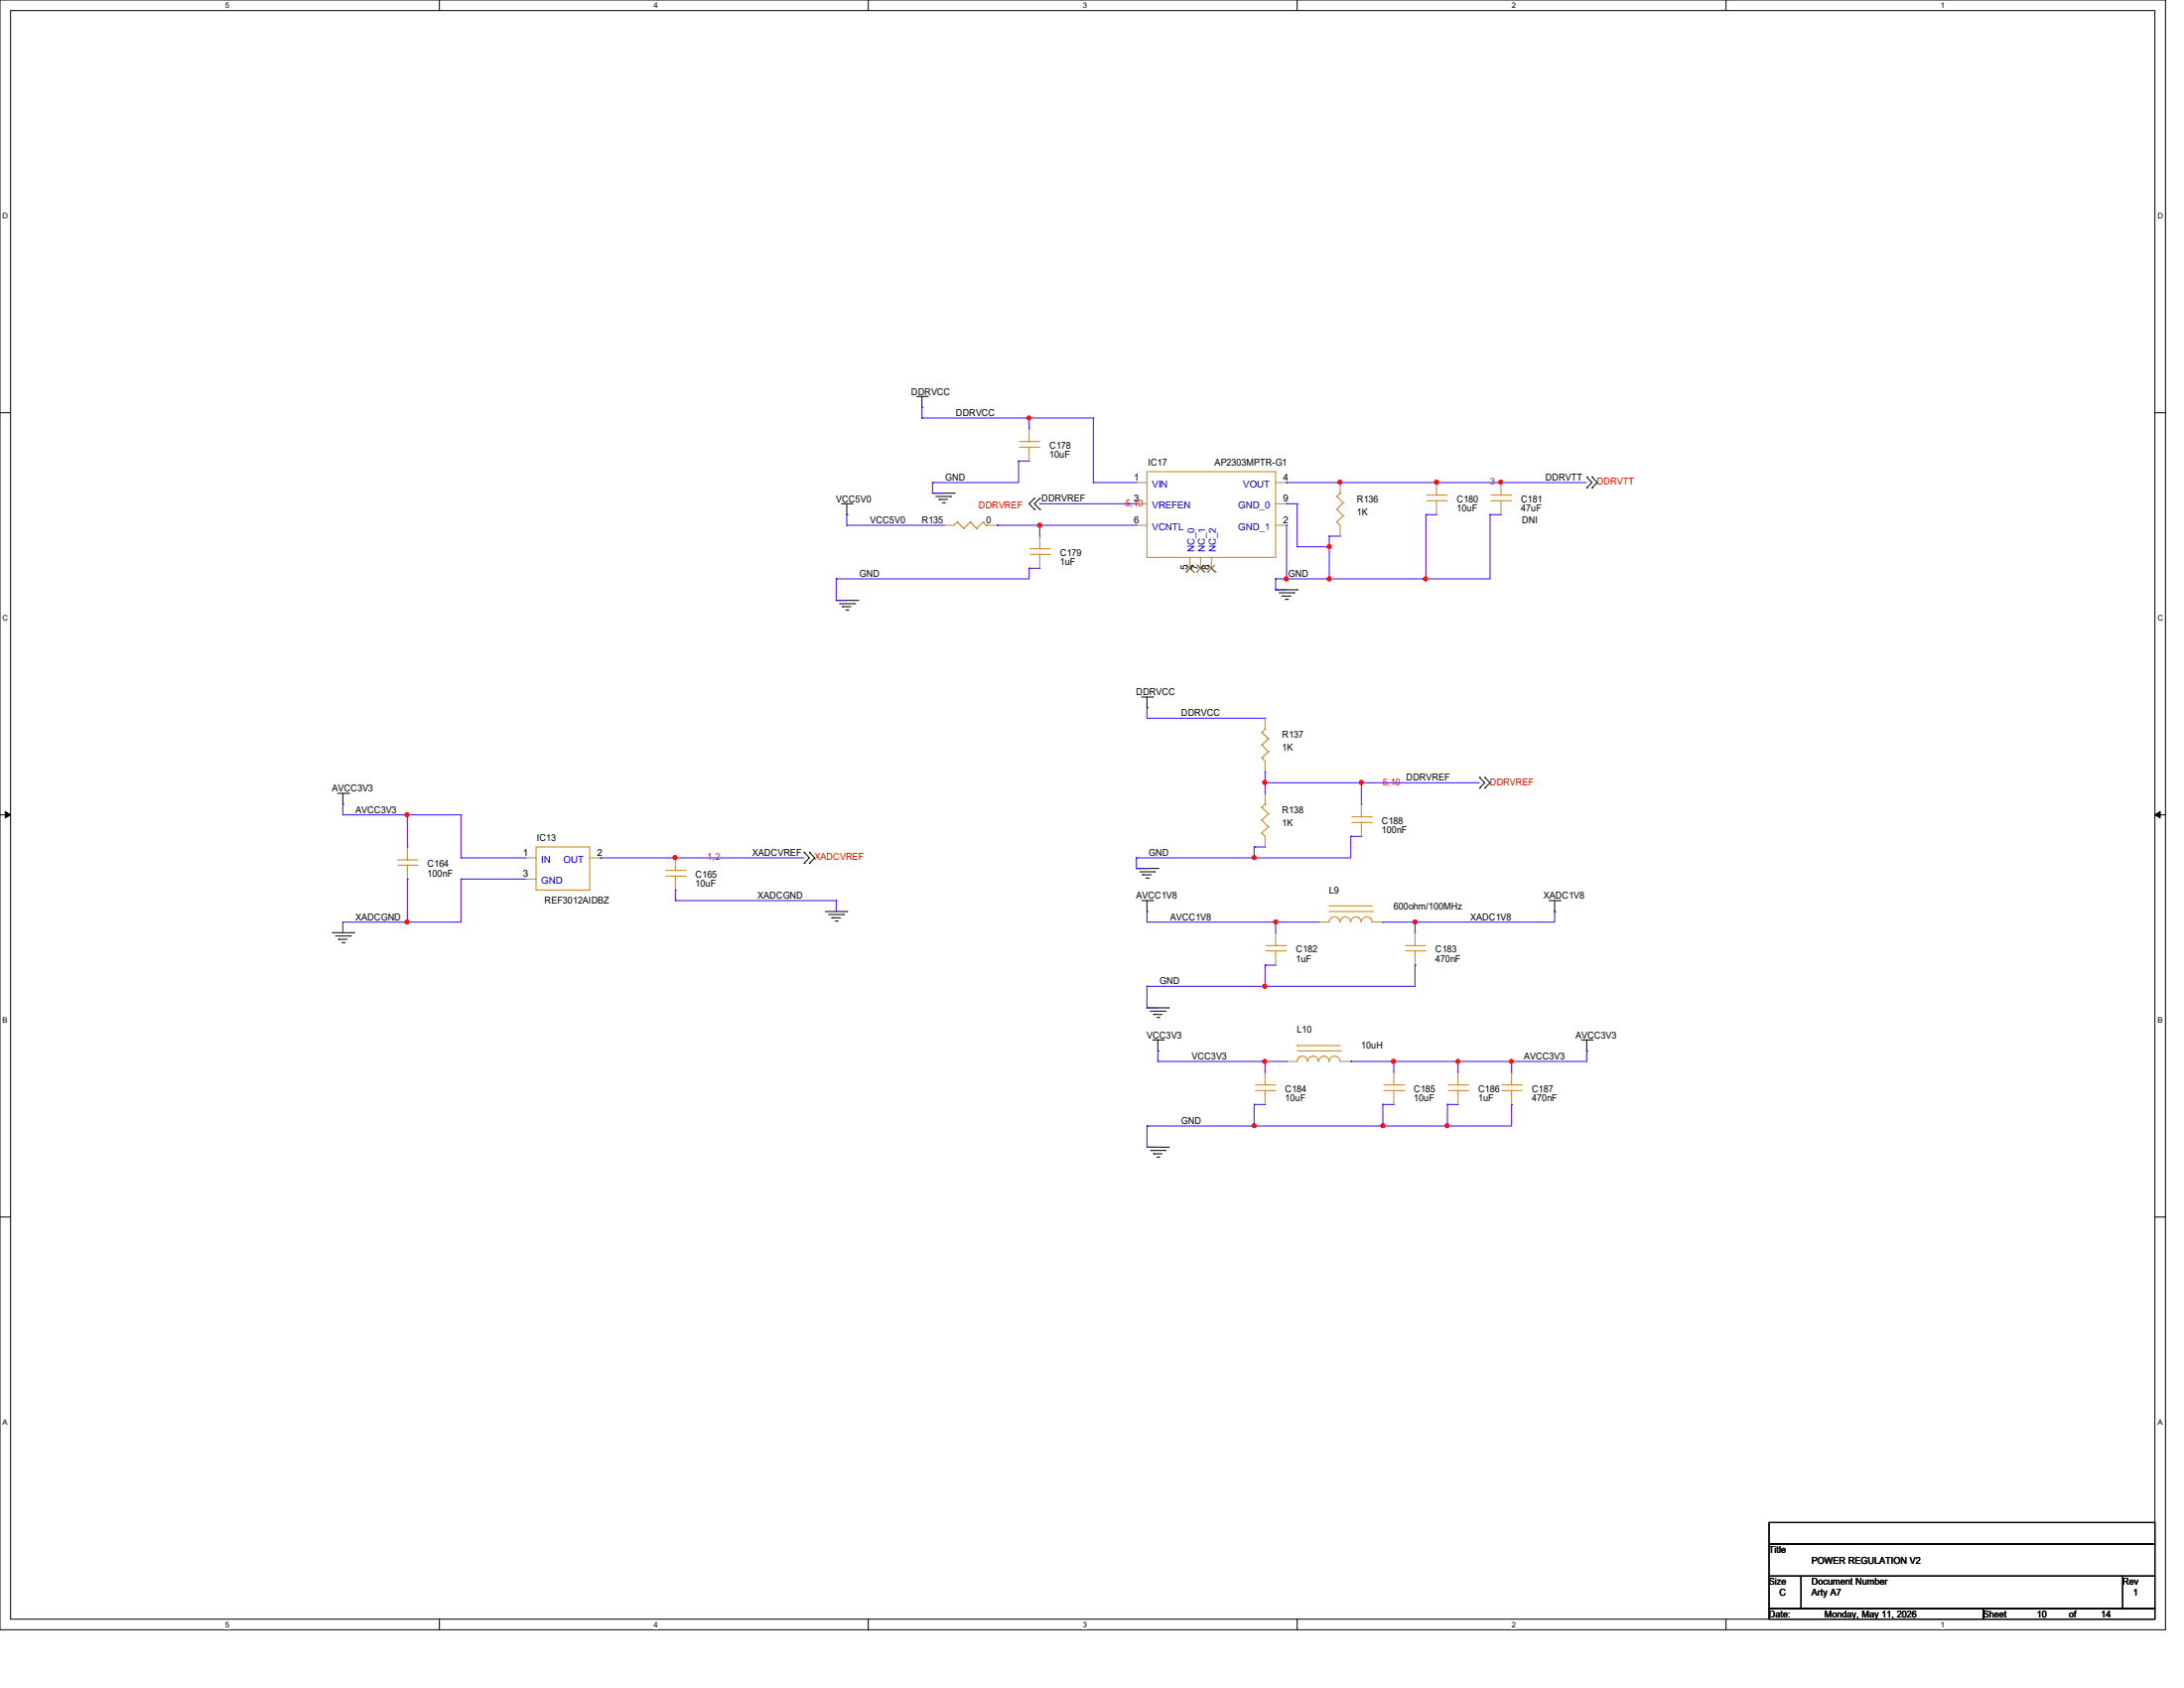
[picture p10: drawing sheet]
<svg xmlns="http://www.w3.org/2000/svg" width="279mm" height="216mm" viewBox="0 0 279 216" stroke-linecap="round" stroke-linejoin="round" font-family="sans-serif">
<path d="M0 0h277v208.4h-277zM1.4 1.4h274.3v205.7h-274.3z" fill="none" stroke="#000" stroke-width=".13"/>
<g fill="#fff">
<path d="M28.8 .1h.5v1.1h-.5z"/>
<path d="M28.8 207.2h.5v1.1h-.5z"/>
</g>
<path d="M56.2 0v1.4M56.2 207.1v1.3" fill="none" stroke="#000" stroke-width=".13"/>
<g fill="#fff">
<path d="M83.7 .1h.5v1.1h-.5z"/>
<path d="M83.7 207.2h.5v1.1h-.5z"/>
</g>
<path d="M111.1 0v1.4M111.1 207.1v1.3" fill="none" stroke="#000" stroke-width=".13"/>
<g fill="#fff">
<path d="M138.5 .1h.6v1.1h-.6z"/>
<path d="M138.5 207.2h.6v1.1h-.6z"/>
</g>
<path d="M165.9 0v1.4M165.9 207.1v1.3" fill="none" stroke="#000" stroke-width=".13"/>
<g fill="#fff">
<path d="M193.4 .1h.5v1.1h-.5z"/>
<path d="M193.4 207.2h.5v1.1h-.5z"/>
</g>
<path d="M220.8 0v1.4M220.8 207.1v1.3" fill="none" stroke="#000" stroke-width=".13"/>
<g fill="#fff">
<path d="M248.2 .1h.6v1.1h-.6z"/>
<path d="M248.2 207.2h.6v1.1h-.6z"/>
<path d="M.3 27.1h.8v1.1h-.8z"/>
<path d="M276 27.1h.7v1.1h-.7z"/>
<path d="M.3 78.5h.8v1.1h-.8z"/>
<path d="M276 78.5h.7v1.1h-.7z"/>
</g>
<path d="M0 52.8h1.4M275.7 52.8h1.3" fill="none" stroke="#000" stroke-width=".13"/>
<g fill="#fff">
<path d="M.3 129.9h.7v1.1h-.7z"/>
<path d="M276 129.9h.6v1.1h-.6z"/>
</g>
<path d="M0 104.2h1.4M275.7 104.2h1.3" fill="none" stroke="#000" stroke-width=".13"/>
<path d="M.7 103.8l.7 .4-.7 .4zM275.7 104.2l.7-.4v.8z" fill="#000" stroke="#000" stroke-width=".13"/>
<g fill="#fff">
<path d="M.3 181.4h.7v1.1h-.7z"/>
<path d="M276 181.4h.6v1.1h-.6z"/>
</g>
<g fill="none" stroke="#000" stroke-width=".13">
<path d="M117.3 50.7h1.3M117.9 52.1h.1M117.9 50.7v1.4M118.6 50.7h.1M107 76.8h2.7M107.4 77.2h1.9M107.7 64.4h1.3M107.8 77.6h.1M107.8 77.6h1.1M108.2 78h.3M108.3 65.8h.1M108.3 64.4v1.4"/>
<path d="M108.5 78h.1M109 64.4h.1M109.3 77.2h.1M109.7 76.8h.1M119.3 63.1h2.7M119.7 63.5h1.9M120.1 63.9h.1M120.1 63.9h1.1M120.6 64.3h.2M120.8 64.3h.1M121.6 63.5h.1M122 63.1h.1"/>
<path d="M132.3 63.8h.1M132.3 65.2h.1M132.3 63.8l-.6 .6 .6 .8M133 63.8h.1M133 65.2h.1M133 63.8l-.7 .6 .7 .8M163.2 75.4h2.7M163.6 75.8h1.9M164 76.2h.1M164 76.2h1.1M164.4 76.7h.3M164.7 76.7h.1"/>
<path d="M165.5 75.8h.1M165.9 75.4h.1M203 62.4h.1M203 61h.1M203 61l.7 .7-.7 .7M203.7 62.4h.1M203.7 61h.1M203.7 61l.6 .7-.6 .7M146 89.2h1.4M146.7 90.5h.1M146.7 89.2v1.3M147.4 89.2h.1"/>
<path d="M189.3 99.4h.1M189.3 99.4l.6 .7-.6 .7M189.9 99.4h.1M189.9 99.4l.7 .7-.7 .7M42.5 119.3h2.8M42.9 119.7h1.9M43.2 101.5h1.4M43.9 102.9h.1M43.9 101.5v1.4M44.6 101.5h.1M44.8 119.7h.1M45.3 119.3h.1"/>
<path d="M102.9 110.4h.1M102.9 109h.1M102.9 109l.6 .7-.6 .7M103.5 110.4h.1M103.5 109h.1M103.5 109l.7 .7-.7 .7M105.6 116.6h2.7M106 117h1.9M106.4 117.4h.1M106.4 117.4h1.1M106.8 117.8h.3M107.1 117.8h.1"/>
<path d="M107.9 117h.1M108.3 116.6h.1M145.4 111.1h2.7M145.8 111.5h1.9M146 115.2h1.4M146.2 111.9h.1M146.2 111.9h1.1M146.6 112.3h.3M146.7 116.6h.1M146.7 115.2v1.4M146.9 112.3h.1M147.4 115.2h.1"/>
<path d="M147.7 111.5h.1M148.1 111.1h.1M189.3 100.8h.1M189.9 100.8h.1M198.2 115.2h1.4M198.9 116.6h.1M198.9 115.2v1.4M199.6 115.2h.1M43.3 120.1h.1M43.3 120.1h1.1M43.7 120.6h.3M44 120.6h.1"/>
<path d="M146.7 128.9h2.8M147.2 129.3h1.9M147.4 133h1.4M147.6 129.8h.1M147.6 129.8h1.1M148 130.1h.3M148.1 134.4h.1M148.1 133v1.4M148.3 130.1h.1M148.8 133h.1M149.1 129.3h.1M149.5 128.9h.1"/>
<path d="M202.3 133h1.4M203 134.4h.1M203 133v1.4M203.7 133h.1M0 155.7h1.4M146.7 146.7h2.8M147.2 147.2h1.9M147.6 147.6h.1M147.6 147.6h1.1M148 148h.3M148.3 148h.1M149.1 147.2h.1"/>
<path d="M149.5 146.7h.1M275.7 155.7h1.3M226.3 194.7h49.4v2.8h-49.4zM226.3 197.5h49.4v4.1h-49.4zM226.3 201.6h4.1v4.1h-4.1zM226.3 205.7h27.4v1.4h-27.4zM230.4 201.6h41.2v4.1h-41.2zM253.7 205.7h22v1.4h-22zM271.6 201.6h4.1v4.1h-4.1z"/>
</g>
<g fill="none" stroke="#cc8006" stroke-width=".13">
<path d="M130.4 57.2h2.5M130.4 56.5h2.5M131.7 56.5h.1M131.7 57.2h.1M131.7 56.2v.3M131.7 57.2v.4M132.9 57.2h.1M132.9 56.5h.1M122.5 66.8h.1M122.5 66.8l-.5 .4M122.5 66.8l.8 .8M123.3 67.6h.1"/>
<path d="M124.1 66.8h.1M124.1 66.8l-.8 .8M124.1 66.8l.8 .8M124.9 67.6h.1M125.8 66.8h.1M125.8 66.8l-.9 .8M125.8 66.8l.4 .4M126.2 67.2h.1M131.8 70.9h2.5M131.8 70.2h2.5M133 70.2h.1M133 70.9h.1"/>
<path d="M133 69.9v.3M133 70.9v.4M134.3 70.9h.1M134.3 70.2h.1M146.7 60.3h16.5v11h-16.5zM171 66.8h.1M171 65.2h.1M171 63.5h.1M171 66.8l.4 .4M171 65.2l.8 .8M171 63.5l.8 .8M171.4 63.1h.1"/>
<path d="M171.4 63.1l-.4 .4M171.8 66h.1M171.8 64.3h.1M171.8 66l-.8 .8M171.8 64.3l-.8 .9M182.5 64.1h2.5M182.5 63.3h2.5M183.8 63.3h.1M183.8 64.1h.1M183.8 63.1v.2M183.8 64.1v.3M185 64.1h.1"/>
<path d="M185 63.3h.1M190.8 64.1h2.5M190.8 63.3h2.5M192 63.3h.1M192 64.1h.1M192 63.1v.2M192 64.1v.3M193.3 64.1h.1M193.3 63.3h.1M161.4 96.9h.1M161.4 95.3h.1M161.4 93.7h.1"/>
<path d="M161.4 96.9l.4 .5M161.4 95.3l.9 .8M161.4 93.7l.9 .8M161.8 93.3h.1M161.8 93.3l-.4 .4M162.3 96.1h.1M162.3 94.5h.1M162.3 96.1l-.9 .8M162.3 94.5l-.9 .8M50.9 110.7h2.4M50.9 110h2.4M52.1 110h.1"/>
<path d="M52.1 110.7h.1M52.1 109.7v.3M52.1 110.7v.4M53.3 110.7h.1M53.3 110h.1M68.6 108.3h6.8v5.5h-6.8zM85.2 112.1h2.4M85.2 111.3h2.4M86.4 111.3h.1M86.4 112.1h.1M86.4 111.1v.2M86.4 112.1v.3"/>
<path d="M87.6 112.1h.1M87.6 111.3h.1M161.4 106.6h.1M161.4 104.9h.1M161.4 103.3h.1M161.4 106.6l.4 .4M161.4 104.9l.9 .8M161.4 103.3l.9 .8M161.8 102.9h.1M161.8 102.9l-.4 .4M162.3 105.7h.1M162.3 104.1h.1"/>
<path d="M162.3 105.7l-.9 .9M162.3 104.1l-.9 .8M170.1 115.9h.1M170.1 115.9h5.5M170.1 116.6h5.5M171.4 117.9a.68 .68 0 0 0-.7-.6 .68 .68 0 0 0-.6 .6M172.8 117.9a.66 .66 0 0 0-.7-.6 .66 .66 0 0 0-.7 .6M172.9 105.2h2.5M172.9 104.5h2.5M174.1 117.9a.66 .66 0 0 0-.6-.6 .66 .66 0 0 0-.7 .6M174.2 104.5h.1M174.2 105.2h.1"/>
<path d="M174.2 104.2v.3M174.2 105.2v.4M174.2 117.9a.68 .68 0 0 1 .6-.6 .68 .68 0 0 1 .7 .6M175.4 105.2h.1M175.4 104.5h.1M175.6 116.6h.1M160.6 139.5h2.5M160.6 138.8h2.5M161.8 138.8h.1M161.8 139.5h.1M161.8 138.5v.3M161.8 139.5v.4"/>
<path d="M162 121.6h2.4M162 120.9h2.4M163.1 139.5h.1M163.1 138.8h.1M163.2 120.9h.1M163.2 121.6h.1M163.2 120.7v.2M163.2 121.6v.4M164.4 121.6h.1M164.4 120.9h.1M165.9 135.8a.66 .66 0 0 1 .7-.7 .66 .66 0 0 1 .7 .7M165.9 133.7h.1"/>
<path d="M165.9 133.7h5.5M165.9 134.4h5.5M167.3 135.8a.68 .68 0 0 1 .7-.7 .68 .68 0 0 1 .7 .7M168.7 135.8a.66 .66 0 0 1 .7-.7 .66 .66 0 0 1 .6 .7M170.1 135.8a.68 .68 0 0 1 .6-.7 .68 .68 0 0 1 .7 .7M171.4 134.4h.1M177 139.5h2.5M177 138.8h2.5M178.3 138.8h.1M178.3 139.5h.1M178.3 138.5v.3M178.3 139.5v.4"/>
<path d="M179.5 139.5h.1M179.5 138.8h.1M179.8 121.6h2.5M179.8 120.9h2.5M181 120.9h.1M181 121.6h.1M181 120.7v.2M181 121.6v.4M182.3 121.6h.1M182.3 120.9h.1M185.3 139.5h2.4M185.3 138.8h2.4"/>
<path d="M186.5 138.8h.1M186.5 139.5h.1M186.5 138.5v.3M186.5 139.5v.4M187.7 139.5h.1M187.7 138.8h.1M192.2 139.5h2.4M192.2 138.8h2.4M193.4 138.8h.1M193.4 139.5h.1M193.4 138.5v.3M193.4 139.5v.4"/>
<path d="M194.6 139.5h.1M194.6 138.8h.1"/>
</g>
<g fill="none" stroke="#a84" stroke-width=".13">
<path d="M131.7 54.9h.1M131.7 59h.1M131.7 54.9v1.3M131.7 57.6v1.4M120.7 67.2h.1M120.7 67.2h1.3M126.2 67.2h1.4M127.6 67.2h.1M133 68.6h.1M133 72.7h.1M133 68.6v1.3M133 71.3v1.4"/>
<path d="M145.4 61.7h.1M145.4 64.4h.1M145.4 67.2h.1M145.4 67.2h1.3M145.4 61.7h1.3M145.4 64.4h1.3M152.2 72.7h.1M152.2 71.3v1.4M153.6 72.7h.1M153.6 71.3v1.4M155 72.7h.1M155 71.3v1.4"/>
<path d="M163.2 67.2h1.4M163.2 61.7h1.4M163.2 64.4h1.4M164.6 61.7h.1M164.6 64.4h.1M164.6 67.2h.1M171.4 68.6h.1M171.4 61.7h.1M171.4 61.7v1.4M171.4 67.2v1.4M183.8 61.7h.1M183.8 65.8h.1"/>
<path d="M183.8 61.7v1.4M183.8 64.4v1.4M192 61.7h.1M192 65.8h.1M192 61.7v1.4M192 64.4v1.4M161.8 98.7h.1M161.8 91.9h.1M161.8 91.9v1.4M161.8 97.4v1.3M52.1 108.3h.1M52.1 112.4h.1"/>
<path d="M52.1 108.3v1.4M52.1 111.1v1.3M67.2 109.7h.1M67.2 112.4h.1M67.2 109.7h1.4M67.2 112.4h1.4M75.4 109.7h1.4M76.8 109.7h.1M86.4 109.7h.1M86.4 113.8h.1M86.4 109.7v1.4M86.4 112.4v1.4"/>
<path d="M161.8 108.3h.1M161.8 101.5h.1M161.8 101.5v1.4M161.8 107v1.3M163.2 119.3h.1M163.2 119.3v1.4M168.7 117.9h.1M168.7 117.9h1.4M174.2 102.9h.1M174.2 107h.1M174.2 102.9v1.3M174.2 105.6v1.4"/>
<path d="M175.6 117.9h1.3M176.9 117.9h.1M181 119.3h.1M181 119.3v1.4M161.8 137.2h.1M161.8 137.2v1.3M161.8 139.9v1.4M163.2 123.4h.1M163.2 122v1.4M164.6 135.8h.1M164.6 135.8h1.3M171.4 135.8h1.4"/>
<path d="M172.8 135.8h.1M178.3 137.2h.1M178.3 137.2v1.3M178.3 139.9v1.4M181 123.4h.1M181 122v1.4M186.5 137.2h.1M186.5 137.2v1.3M186.5 139.9v1.4M193.4 137.2h.1M193.4 137.2v1.3M193.4 139.9v1.4"/>
<path d="M161.8 141.3h.1M178.3 141.3h.1M186.5 141.3h.1M193.4 141.3h.1"/>
</g>
<path d="M151.8 73.2h.1M151.8 72.3l.9 .9M152.7 72.3l-.9 .9M152.7 73.2h.1M153.1 73.2h.1M153.2 72.3l.9 .9M154 72.3l-.9 .9M154.1 73.2h.1M154.5 73.2h.1M154.6 72.3l.8 .9M155.4 72.3l-.9 .9M155.4 73.2h.1" fill="none" stroke="#804000" stroke-width=".13"/>
<g fill="none" stroke="#4200ff" stroke-width=".13">
<path d="M117.9 53.5h.1M117.9 52.1h.1M117.9 53.5h22M117.9 52.1v1.4M130.3 59h.1M130.3 59v2.7h-11M130.3 59h1.4M131.7 53.5h.1M131.7 53.5v1.4M139.9 53.5h.1M139.9 53.5v8.2M107 74h.1"/>
<path d="M107 76.8h.1M107 74v2.8M107 76.8h1.3M108.3 67.2h.1M108.3 65.8h.1M108.3 67.2h12.4M108.3 65.8v1.4M119.3 61.7h.1M119.3 63.1h.1M119.3 61.7v1.4M119.3 63.1h1.4M127.6 67.2h.1"/>
<path d="M127.6 67.2h17.8M131.7 72.7h.1M131.7 72.7v1.3h-24.7M131.7 72.7h1.3M133 64.4h.1M133 67.2h.1M133 64.4h12.4M133 67.2v1.4M139.9 61.7h.1M139.9 61.7h5.5M163.2 74h.1M163.2 75.4h.1"/>
<path d="M163.2 74v1.4M163.2 75.4h1.4M164.6 67.2h.1M164.6 74h.1M164.6 61.7h.1M164.6 64.4h.1M164.6 61.7h38.4M164.6 64.4h1.3M164.6 67.2v6.8M165.9 64.4h.1M165.9 69.9h.1M165.9 64.4v5.5"/>
<path d="M165.9 69.9h4.2M170.1 68.6h.1M170.1 69.9h.1M170.1 74h.1M170.1 68.6v5.4M170.1 68.6h1.3M171.4 61.7h.1M182.4 65.8h.1M182.4 74h.1M182.4 65.8v8.2M182.4 65.8h1.4M183.8 61.7h.1"/>
<path d="M190.6 65.8h.1M190.6 65.8v8.2h-27.4M190.6 65.8h1.4M192 61.7h.1M146.7 91.9h.1M146.7 90.5h.1M146.7 91.9h15.1M146.7 90.5v1.4M161.8 98.7h.1M161.8 98.7v2.8M43.9 117.9h.1M43.9 104.2h.1"/>
<path d="M43.9 102.9h.1M43.9 104.2h15.1M43.9 102.9v1.3M43.9 117.9v1.4M52.1 104.2h.1M52.1 112.4h.1M52.1 117.9h.1M52.1 104.2v4.1M52.1 112.4v5.5M59 112.4h.1M59 109.7h.1M59 104.2h.1"/>
<path d="M59 112.4h8.2M59 104.2v5.5M59 112.4v5.5h-15.1M59 109.7h8.2M76.8 109.7h.1M76.8 109.7h26.1M86.4 109.7h.1M86.4 113.8h.1M86.4 115.2h.1M86.4 113.8v1.4M86.4 115.2h20.6M107 115.2h.1"/>
<path d="M107 115.2v1.4M145.4 109.7h.1M145.4 111.1h.1M145.4 109.7v1.4M145.4 111.1h1.3M146.7 117.9h.1M146.7 116.6h.1M146.7 117.9h22M146.7 116.6v1.3M160.4 108.3h.1M160.4 109.7h.1M160.4 108.3v1.4"/>
<path d="M160.4 108.3h1.4M161.8 100.1h.1M161.8 100.1h27.5M163.2 117.9h.1M163.2 117.9v1.4M172.8 107h.1M172.8 107v2.7h-27.4M172.8 107h1.4M174.2 100.1h.1M174.2 100.1v2.8M176.9 117.9h.1M181 117.9h.1"/>
<path d="M181 117.9v1.4M198.9 116.6h.1M198.9 116.6v1.3h-22M146.7 126.2h.1M146.7 128.9h.1M146.7 126.2v2.7M146.7 128.9h1.4M148.1 135.8h.1M148.1 134.4h.1M148.1 135.8h16.5M148.1 134.4v1.4M161.8 126.2h.1"/>
<path d="M161.8 123.4h.1M161.8 135.8h.1M161.8 123.4v2.8M161.8 135.8v1.4M161.8 123.4h1.4M172.8 135.8h.1M178.3 135.8h.1M178.3 135.8v1.4M181 123.4h.1M181 123.4v2.8h-34.3M186.5 135.8h.1M186.5 135.8v1.4"/>
<path d="M193.4 135.8h.1M193.4 135.8v1.4M203 134.4h.1M203 134.4v1.4h-30.2M146.7 144h.1M146.7 146.7h.1M146.7 144v2.7M146.7 146.7h1.4M160.4 141.3h.1M160.4 144h.1M160.4 141.3v2.7M160.4 141.3h1.4"/>
<path d="M176.9 141.3h.1M176.9 144h.1M176.9 141.3v2.7M176.9 141.3h1.4M185.2 141.3h.1M185.2 144h.1M185.2 141.3v2.7M185.2 141.3h1.3M193.4 141.3h.1M193.4 141.3v2.7h-46.7"/>
</g>
<g fill="#f00" stroke="#f00" stroke-width=".13">
<circle cx="52.1" cy="104.2" r=".25"/>
<circle cx="52.1" cy="117.9" r=".25"/>
<circle cx="86.4" cy="109.7" r=".25"/>
<circle cx="131.6" cy="53.5" r=".24"/>
<circle cx="133" cy="67.2" r=".25"/>
<circle cx="192" cy="61.7" r=".25"/>
<circle cx="183.8" cy="61.7" r=".25"/>
<circle cx="171.4" cy="61.7" r=".25"/>
<circle cx="170.1" cy="69.9" r=".25"/>
<circle cx="164.5" cy="74" r=".25"/>
<circle cx="182.4" cy="74" r=".25"/>
<circle cx="170.1" cy="74" r=".25"/>
<circle cx="163.2" cy="117.9" r=".25"/>
<circle cx="161.8" cy="126.2" r=".25"/>
<circle cx="181" cy="117.9" r=".25"/>
<circle cx="161.8" cy="135.8" r=".25"/>
<circle cx="176.9" cy="144" r=".25"/>
<circle cx="160.4" cy="144" r=".25"/>
<circle cx="178.3" cy="135.8" r=".25"/>
<circle cx="193.3" cy="135.8" r=".24"/>
<circle cx="186.5" cy="135.8" r=".24"/>
<circle cx="185.1" cy="144" r=".25"/>
<circle cx="160.4" cy="109.7" r=".25"/>
<circle cx="161.8" cy="100.1" r=".25"/>
<circle cx="174.2" cy="100.1" r=".25"/>
</g>
<g font-size="1.2">
<text x="116.6" y="50.5">DDRVCC</text>
<text x="122.3" y="53.2">DDRVCC</text>
<text x="134.3" y="57.4">C178</text>
<text x="134.3" y="58.6">10uF</text>
<text x="146.9" y="59.6">IC17</text>
<text x="155.4" y="59.6">AP2303MPTR-G1</text>
<text x="107" y="64.2">VCC5V0</text>
<text x="120.9" y="61.5">GND</text>
<text x="133.3" y="64.2">DDRVREF</text>
<text x="145.1" y="61.4">1</text>
<text x="145.1" y="64.1">3</text>
<text x="164.2" y="61.4">4</text>
<text x="164.2" y="64.1">9</text>
<text x="173.6" y="64.2">R136</text>
<text x="173.6" y="65.9">1K</text>
<text x="186.4" y="64.2">C180</text>
<text x="186.4" y="65.4">10uF</text>
<text x="194.6" y="64.2">C181</text>
<text x="194.6" y="65.4">47uF</text>
<text x="197.7" y="61.5">DDRVTT</text>
<text x="111.3" y="66.9">VCC5V0</text>
<text x="117.9" y="67">R135</text>
<text x="126.2" y="67">0</text>
<text x="135.6" y="71.1">C179</text>
<text x="145.1" y="66.9">6</text>
<text x="164.2" y="66.9">2</text>
<text x="194.7" y="67">DNI</text>
<text x="110" y="73.8">GND</text>
<text x="135.6" y="72.3">1uF</text>
<text x="151.9" y="72.9" transform="rotate(-90 151.9 72.9)">5</text>
<text x="153.3" y="72.9" transform="rotate(-90 153.3 72.9)">7</text>
<text x="154.7" y="72.9" transform="rotate(-90 154.7 72.9)">8</text>
<text x="164.8" y="73.8">GND</text>
<text x="145.4" y="88.9">DDRVCC</text>
<text x="151.1" y="91.6">DDRVCC</text>
<text x="164" y="94.4">R137</text>
<text x="42.5" y="101.3">AVCC3V3</text>
<text x="164" y="96.1">1K</text>
<text x="179.9" y="99.9">DDRVREF</text>
<text x="45.5" y="104">AVCC3V3</text>
<text x="68.7" y="107.6">IC13</text>
<text x="164" y="104">R138</text>
<text x="164" y="105.6">1K</text>
<text x="176.8" y="105.4">C188</text>
<text x="176.8" y="106.6">100nF</text>
<text x="54.7" y="110.9">C164</text>
<text x="54.7" y="112.1">100nF</text>
<text x="66.9" y="109.4">1</text>
<text x="66.9" y="112.1">3</text>
<text x="76.4" y="109.4">2</text>
<text x="89" y="112.2">C165</text>
<text x="89" y="113.5">10uF</text>
<text x="96.3" y="109.5">XADCVREF</text>
<text x="147" y="109.5">GND</text>
<text x="45.5" y="117.7">XADCGND</text>
<text x="69.7" y="115.5">REF3012AIDBZ</text>
<text x="96.9" y="114.9">XADCGND</text>
<text x="145.4" y="115">AVCC1V8</text>
<text x="149.7" y="117.7">AVCC1V8</text>
<text x="170" y="114.3">L9</text>
<text x="178.3" y="116.3">600ohm/100MHz</text>
<text x="188.1" y="117.7">XADC1V8</text>
<text x="197.5" y="115">XADC1V8</text>
<text x="148.4" y="125.9">GND</text>
<text x="165.8" y="121.8">C182</text>
<text x="165.8" y="123.1">1uF</text>
<text x="183.6" y="121.8">C183</text>
<text x="183.6" y="123.1">470nF</text>
<text x="146.7" y="132.8">VCC3V3</text>
<text x="152.5" y="135.5">VCC3V3</text>
<text x="165.9" y="132.1">L10</text>
<text x="174.2" y="134.2">10uH</text>
<text x="195" y="135.5">AVCC3V3</text>
<text x="201.6" y="132.8">AVCC3V3</text>
<text x="151.1" y="143.8">GND</text>
<text x="164.4" y="139.7">C184</text>
<text x="164.4" y="140.9">10uF</text>
<text x="180.9" y="139.7">C185</text>
<text x="180.9" y="140.9">10uF</text>
<text x="189.1" y="139.7">C186</text>
<text x="189.1" y="140.9">1uF</text>
<text x="196" y="139.7">C187</text>
<text x="196" y="140.9">470nF</text>
<text x="226.3" y="198.6">Title</text>
<text x="226.3" y="202.7">Size</text>
<text x="231.8" y="200">POWER REGULATION V2</text>
<text x="231.8" y="202.7">Document Number</text>
<text x="271.6" y="202.7">Rev</text>
<text x="226.3" y="206.9">Date:</text>
<text x="227.7" y="204.1">C</text>
<text x="231.8" y="204.1">Arty A7</text>
<text x="233.4" y="206.9">Monday, May 11, 2026</text>
<text x="253.7" y="206.9">Sheet</text>
<text x="260.6" y="206.9">10</text>
<text x="264.7" y="206.9">of</text>
<text x="268.8" y="206.9">14</text>
<text x="272.9" y="204.1">1</text>
</g>
<g font-size="1.2" fill="#f00">
<text x="125.2" y="65">DDRVREF</text>
<text x="144" y="64.8">5,10</text>
<text x="190.6" y="62">3</text>
<text x="204.3" y="62">DDRVTT</text>
<text x="176.9" y="100.4">5,10</text>
<text x="190.6" y="100.4">DDRVREF</text>
<text x="90.5" y="110">1,2</text>
<text x="104.2" y="110">XADCVREF</text>
</g>
<g font-size="1.2" fill="#00c">
<text x="147.4" y="62.3">VIN</text>
<text x="147.4" y="65">VREFEN</text>
<text x="158.4" y="65">GND_0</text>
<text x="159" y="62.3">VOUT</text>
<text x="147.4" y="67.8">VCNTL</text>
<text x="152.8" y="70.6" transform="rotate(-90 152.8 70.6)">NC_0</text>
<text x="154.2" y="70.6" transform="rotate(-90 154.2 70.6)">NC_1</text>
<text x="155.6" y="70.6" transform="rotate(-90 155.6 70.6)">NC_2</text>
<text x="158.4" y="67.8">GND_1</text>
<text x="69.3" y="110.3">IN</text>
<text x="69.3" y="113">GND</text>
<text x="72.1" y="110.3">OUT</text>
</g>
<g font-size="1">
<text x="28.8" y="1">5</text>
<text x="83.7" y="1">4</text>
<text x="138.5" y="1">3</text>
<text x="193.4" y="1">2</text>
<text x="248.2" y="1">1</text>
<text x=".3" y="27.9">D</text>
<text x="276" y="27.9">D</text>
<text x=".3" y="79.4">C</text>
<text x="276" y="79.4">C</text>
<text x=".3" y="130.8">B</text>
<text x="276" y="130.8">B</text>
<text x=".3" y="182.2">A</text>
<text x="276" y="182.2">A</text>
<text x="28.8" y="208.1">5</text>
<text x="83.7" y="208.1">4</text>
<text x="138.5" y="208.1">3</text>
<text x="193.4" y="208.1">2</text>
<text x="248.2" y="208.1">1</text>
</g>
</svg>
